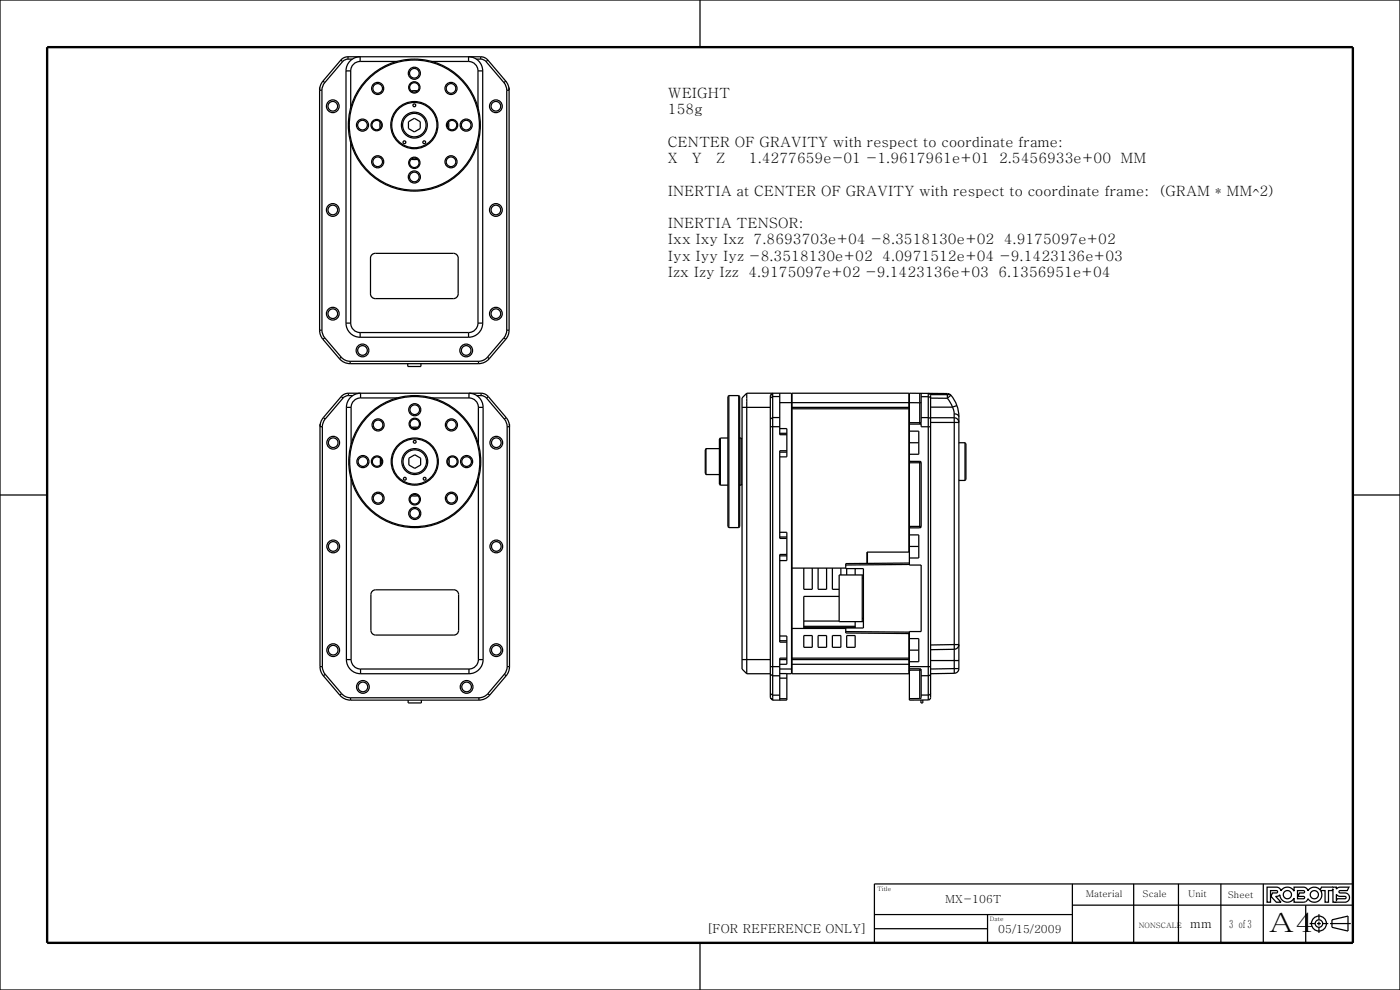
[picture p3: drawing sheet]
<svg xmlns="http://www.w3.org/2000/svg" width="297mm" height="210mm" viewBox="0 0 297 210" stroke-linecap="round" stroke-linejoin="round" font-family="sans-serif">
<g fill="none" stroke="#000" stroke-width=".26">
<path d="M0 0h297v210h-297zM67.8 19.1v50.9M67.8 19.1h.5M68.3 19.1v50.9M68.5 17.2l.4 .3M68.5 17.2l-.4 .7-.3 1.2M68.9 17.5l-.5 .9-.1 .7M72.3 12.7l.4 .4M72.3 12.7l-3.8 4.5M72.7 13.1l-3.8 4.4M73.4 15h1M73.4 15v53.5"/>
<path d="M73.8 12.5h.9M73.8 12h28.2M73.8 12l-1 .3-.5 .4M73.8 12.5l-.6 .2-.5 .4M73.8 12v.5M74.4 15v7.9M76.4 13v-1a3 3 0 0 0-3 3M76.4 13a2 2 0 0 0-2 2M76.4 13h7.9M87.3 19.3h1.2M91.5 13h7.9M99.4 13v-1a3 3 0 0 1 3 3"/>
<path d="M99.4 13a2 2 0 0 1 2 2M101.1 12.5h.9M101.4 15v7.9M101.4 15h1M102 12l.7 .2 .8 .5M102 12.5l.6 .2 .5 .4M102 12v.5M102.4 15v53.5M103.1 13.1l3.8 4.4M103.5 12.7l-.4 .4M103.5 12.7l3.8 4.5M106.9 17.5l.5 .9 .1 .7"/>
<path d="M107.3 17.2l-.4 .3M107.3 17.2l.6 1.1 .1 .8M107.5 19.1h.5M107.5 19.1v50.9M108 19.1v50.9M148.5 0v10M74.4 30.2v38.3M80.6 25.9v1.3M86.7 25.8l1.2-.7 1.3 .7v1.5l-1.3 .7-1.2-.7zM87.3 33.8h1.2M95.2 25.9v1.3M101.4 30.2v38.3"/>
<path d="M78.9 54l.7-.3h16.6a1 1 0 0 1 1 1v7.6a1 1 0 0 1-1 1h-16.6a1 1 0 0 1-1-1v-7.6zM67.8 70l.1 .9 .6 1.1M67.8 70h.5M68.3 70l.1 .7 .5 1M68.5 72l3.5 4.1M68.9 71.7l3.5 4.1M68.9 71.7l-.4 .3M72 76.1a3 3 0 0 0 2.3 1M72.4 75.8l1 .7 .9 .1M72.4 75.8l-.4 .3M73.4 68.5h1M73.4 68.5a3 3 0 0 0 3 3"/>
<path d="M74.3 77.1h27.2M74.3 76.6h27.2M74.3 76.6v.5M74.4 68.5a2 2 0 0 0 2 2M76.4 71.5h23M76.4 70.5h23M76.4 70.5v1M89.3 77.1v.6h-2.8v-.6M99.4 70.5v1M101.4 68.5a2 2 0 0 1-2 2M101.4 68.5h1M101.5 76.6v.5"/>
<path d="M102.4 68.5a3 3 0 0 1-3 3M103.4 75.8l.4 .3M103.4 75.8l-1 .7-.9 .1M103.8 76.1a3 3 0 0 1-2.3 1M106.9 71.7l-3.5 4.1M106.9 71.7l.4 .3M107.3 72l-3.5 4.1M107.5 70l-.1 .7-.5 1M107.5 70h.5M108 70l-.3 1.3-.4 .7M67.9 90.5v50.9M67.9 90.5h.5"/>
<path d="M68.4 90.5v50.9M68.6 88.6l.4 .3M68.6 88.6l-.4 .7-.3 1.2M69 88.9l-.5 .9-.1 .7M72.4 84.1l.4 .3M72.4 84.1l-3.8 4.5M72.8 84.4l-3.8 4.5M73.5 86.4h1M73.5 86.4v53.5M73.9 83.9h.9M73.9 83.4l-1 .3-.5 .4M73.9 83.9l-.6 .2-.5 .3"/>
<path d="M73.9 83.4v.5M73.9 83.4h28.2M74.5 86.4v7.9M76.5 84.4v-1a3 3 0 0 0-3 3M76.5 84.4a2 2 0 0 0-2 2M76.5 84.4h7.9M80.7 97.2v1.4M86.7 97.2l1.3-.7 1.2 .7v1.4l-1.2 .8-1.3-.8zM87.3 90.6h1.3M91.6 84.4h7.9M95.3 97.2v1.4M99.5 84.4v-1a3 3 0 0 1 3 3"/>
<path d="M99.5 84.4a2 2 0 0 1 2 2M101.1 83.9h1M101.5 86.4v7.9M101.5 86.4h1M102.1 83.4l.6 .1 .9 .6M102.1 83.9l.6 .2 .5 .3M102.1 83.4v.5M102.5 86.4v53.5M103.2 84.4l3.8 4.5M103.6 84.1l-.4 .3M103.6 84.1l3.8 4.5M107 88.9l.5 .9 .1 .7"/>
<path d="M107.4 88.6l-.4 .3M107.4 88.6l.6 1.1 .1 .8M107.6 90.5h.5M107.6 90.5v50.9M108.1 90.5v50.9M149.8 95.2l-.2 .2v5l.2 .3M149.8 95.2v5.5M149.8 95.2h2.8M152.8 92.9l-.2 .2v9.6l.2 .2M152.8 92.9v10M152.8 92.9h1.6M154.6 83.9h2.1"/>
<path d="M154.6 83.9v28M154.6 83.9l-.2 .2v27.6l.2 .2M156.7 83.9v28M156.7 83.9l.2 .2v27.6l-.2 .2M156.9 92.9h.3M157.2 92.9v10M157.2 92.9l.2 .2M157.4 86.4h6M158.4 83.4v59.5M158.4 83.4h9.5v59.5h-1M158.4 83.4l-1 1v57.5l1 1M163.4 90.5h2"/>
<path d="M163.4 83.9l.5-.5v65.1l-.5-.5zM165.4 91.9h1.5M165.4 84.1h-1.5l-.5 .3M165.4 88.6h-1.5l-.5 .3M165.4 83.4v8.8h1.5M165.4 90.9h1.5v6h-1.5M165.4 95.9h1.5M165.4 85.4h2.5M166.9 95.6h-1.5v18.6h1.5M0 105h10M74.5 101.5v38.4M87.3 105.2h1.3"/>
<path d="M101.5 101.5v38.4M149.8 100.7h2.8M152.8 102.9h1.6M154.6 111.9h2.1M156.9 102.9h.3M157.4 102.7l-.2 .2M165.4 113.9h1.5M165.4 112.9h1.5v6h-1.5M165.4 117.9h1.5M166.9 117.6h-1.5v18.6h1.5M287 105h10M73.5 139.9h1"/>
<path d="M73.5 139.9a3 3 0 0 0 3 3M74.5 139.9a2 2 0 0 0 2 2M79 125.4l.7-.3h16.6a1 1 0 0 1 1 1v7.6a1 1 0 0 1-1 1h-16.6a1 1 0 0 1-1-1v-7.6zM101.5 139.9a2 2 0 0 1-2 2M101.5 139.9h1M102.5 139.9a3 3 0 0 1-3 3M157.4 139.9h6M165.4 135.9h1.5M165.4 139.9h1.5M165.4 134.9h1.5v6h-1.5M166.9 139.6h-1.5v8.9M170.5 133.1h10.9"/>
<path d="M170.5 131.7h7.5M170.5 132.9h10.9M182.9 131.2h.3M182.9 122.7h.3M182.9 122v9.9M183.2 122h-5.2v9.9h5.2M67.9 141.4l.1 .8 .6 1.2M67.9 141.4h.5M68.4 141.4l.1 .7 .5 .9M69 143l-.4 .4 3.5 4.1M69 143l3.5 4.1M72.1 147.5a3 3 0 0 0 2.3 1"/>
<path d="M72.5 147.1l1 .8 .9 .1M72.5 147.1l-.4 .4M74.4 148.5h27.2M74.4 148h27.2M74.4 148v.5M76.5 142.9h23M76.5 141.9h23M76.5 141.9v1M89.4 148.5v.6h-2.8v-.6M99.5 141.9v1M101.6 148v.5M103.5 147.1l.4 .4"/>
<path d="M103.5 147.1l-1 .8-.9 .1M103.9 147.5a3 3 0 0 1-2.3 1M107 143l-3.5 4.1M107 143l.4 .4M107.4 143.4l-3.5 4.1M107.6 141.4l-.1 .7-.5 .9M107.6 141.4h.5M108.1 141.4l-.3 1.2-.4 .8M158.4 142.9h5M163.4 141.4h2M163.4 147.1l.5 .4h1.5M163.4 143l.5 .4h1.5"/>
<path d="M165.4 148.2h1.5M165.4 142.9h1.5v5.6h-3M165.4 141.9h2.5M165.4 143.8h1.5M195.8 148.5v.6h-.4v-.6M185.5 187.5h101.5v12.5h-101.5zM185.5 194h42M185.5 197h24M209.5 194v6M227.5 187.5v12.5M227.5 192h59.5M240.5 187.5v12.5"/>
<path d="M250 187.5v12.5M259 187.5v12.5M268 187.5v12.5M268.8 188.2h2.2l.5 .3 .2 .4a1.6 1.6 0 0 1 2.8 .1v-.8h2.3l.4 .3 .3 .4a1.6 1.6 0 0 1 2.6-.1l.2-.6h3.2v.4l.6-.4h2.1l-.4 .7h-1.5a.25 .25 0 0 0-.2 .3 .25 .25 0 0 0 .2 .2h1a.98 .98 0 0 1 1 1 .98 .98 0 0 1-1 1h-2.5v-2.9l-.2 .4h-.8v2.5h-.7v-2.5h-.9a1.6 1.6 0 0 1-.5 2.2 1.6 1.6 0 0 1-2.2-.5l-.3 .5-.4 .2-2.3 .1v-.9a1.6 1.6 0 0 1-1.8 .8 1.6 1.6 0 0 1-1.2-1.5l-.4 .3h-.5l1.2 1.3h-1l-1.2-1.3 .3-.7h.9a.25 .25 0 0 0 .2-.2 .25 .25 0 0 0-.2-.3h-1.3v2.5h-.7zM275.3 188.9l1.4 .1-.1 .4h-.9l-.4 .7 1.3 .1 .2 .1-.1 .3h-1.4zM277 192v8M277.8 195.9h1.2M279.4 195.9h.8M279.8 193.9v1.2M279.8 195.5v.8M279.8 196.7v1.2M280.6 195.9h1.2"/>
<path d="M282.2 195.9h4.4M282.6 195.1l3.4-.8v3.2l-3.4-.8zM283.5 189.7l.6 .4 1.3 .1 .1 .3-.2 .1h-1.6l-.2 .4zM148.5 200v10"/>
<circle cx="80.1" cy="18.8" r="1.28"/>
<circle cx="80.1" cy="18.8" r="1.03"/>
<circle cx="87.9" cy="15.5" r="1.03"/>
<circle cx="87.9" cy="18.5" r="1.2"/>
<circle cx="87.9" cy="15.5" r="1.28"/>
<circle cx="87.9" cy="18.5" r="1"/>
<circle cx="95.7" cy="18.8" r="1.03"/>
<circle cx="95.7" cy="18.8" r="1.28"/>
<circle cx="70.6" cy="22.5" r="1.03"/>
<circle cx="70.6" cy="22.5" r="1.35"/>
<circle cx="76.9" cy="26.5" r="1.03"/>
<circle cx="76.9" cy="26.5" r="1.28"/>
<circle cx="79.9" cy="26.5" r="1.2"/>
<circle cx="79.9" cy="26.5" r="1"/>
<circle cx="80.1" cy="34.3" r="1.28"/>
<circle cx="80.1" cy="34.3" r="1.03"/>
<circle cx="85.8" cy="30.2" r=".3"/>
<circle cx="87.9" cy="26.5" r="14"/>
<circle cx="87.9" cy="26.5" r="13.8"/>
<circle cx="87.9" cy="26.5" r="4.8"/>
<circle cx="87.9" cy="26.5" r="5"/>
<circle cx="87.9" cy="37.5" r="1.03"/>
<circle cx="87.9" cy="26.5" r="2.49"/>
<circle cx="87.9" cy="34.5" r="1.2"/>
<circle cx="87.9" cy="37.5" r="1.28"/>
<circle cx="87.9" cy="26.5" r="2.75"/>
<circle cx="87.9" cy="34.5" r="1"/>
<circle cx="87.9" cy="22.3" r=".3"/>
<circle cx="90" cy="30.2" r=".3"/>
<circle cx="95.7" cy="34.3" r="1.03"/>
<circle cx="95.7" cy="34.3" r="1.28"/>
<circle cx="95.9" cy="26.5" r="1.2"/>
<circle cx="95.9" cy="26.5" r="1"/>
<circle cx="98.9" cy="26.5" r="1.03"/>
<circle cx="98.9" cy="26.5" r="1.28"/>
<circle cx="105.2" cy="22.5" r="1.03"/>
<circle cx="105.2" cy="22.5" r="1.35"/>
<circle cx="70.6" cy="44.5" r="1.03"/>
<circle cx="70.6" cy="44.5" r="1.35"/>
<circle cx="105.2" cy="44.5" r="1.03"/>
<circle cx="105.2" cy="44.5" r="1.35"/>
<circle cx="70.6" cy="66.5" r="1.03"/>
<circle cx="70.6" cy="66.5" r="1.35"/>
<circle cx="76.9" cy="74.3" r="1.03"/>
<circle cx="76.9" cy="74.3" r="1.35"/>
<circle cx="98.9" cy="74.3" r="1.03"/>
<circle cx="98.9" cy="74.3" r="1.35"/>
<circle cx="105.2" cy="66.5" r="1.03"/>
<circle cx="105.2" cy="66.5" r="1.35"/>
<circle cx="70.7" cy="93.9" r="1.03"/>
<circle cx="70.7" cy="93.9" r="1.35"/>
<circle cx="77" cy="97.9" r="1.03"/>
<circle cx="77" cy="97.9" r="1.28"/>
<circle cx="80" cy="97.9" r="1.2"/>
<circle cx="80" cy="97.9" r="1"/>
<circle cx="80.2" cy="90.1" r="1.28"/>
<circle cx="80.2" cy="90.1" r="1.03"/>
<circle cx="88" cy="97.9" r="14"/>
<circle cx="88" cy="97.9" r="13.8"/>
<circle cx="88" cy="97.9" r="5"/>
<circle cx="88" cy="97.9" r="4.8"/>
<circle cx="88" cy="86.9" r="1.03"/>
<circle cx="88" cy="97.9" r="2.49"/>
<circle cx="88" cy="89.9" r="1.2"/>
<circle cx="88" cy="86.9" r="1.28"/>
<circle cx="88" cy="97.9" r="2.75"/>
<circle cx="88" cy="89.9" r="1"/>
<circle cx="88" cy="93.7" r=".3"/>
<circle cx="95.8" cy="90.1" r="1.03"/>
<circle cx="95.8" cy="90.1" r="1.28"/>
<circle cx="96" cy="97.9" r="1.2"/>
<circle cx="96" cy="97.9" r="1"/>
<circle cx="99" cy="97.9" r="1.03"/>
<circle cx="99" cy="97.9" r="1.28"/>
<circle cx="105.3" cy="93.9" r="1.03"/>
<circle cx="105.3" cy="93.9" r="1.35"/>
<circle cx="70.7" cy="115.9" r="1.03"/>
<circle cx="70.7" cy="115.9" r="1.35"/>
<circle cx="80.2" cy="105.7" r="1.28"/>
<circle cx="80.2" cy="105.7" r="1.03"/>
<circle cx="85.9" cy="101.5" r=".3"/>
<circle cx="88" cy="108.9" r="1.03"/>
<circle cx="88" cy="105.9" r="1.2"/>
<circle cx="88" cy="108.9" r="1.28"/>
<circle cx="88" cy="105.9" r="1"/>
<circle cx="90.1" cy="101.5" r=".3"/>
<circle cx="95.8" cy="105.7" r="1.03"/>
<circle cx="95.8" cy="105.7" r="1.28"/>
<circle cx="105.3" cy="115.9" r="1.03"/>
<circle cx="105.3" cy="115.9" r="1.35"/>
<circle cx="70.7" cy="137.9" r="1.03"/>
<circle cx="70.7" cy="137.9" r="1.35"/>
<circle cx="105.3" cy="137.9" r="1.03"/>
<circle cx="105.3" cy="137.9" r="1.35"/>
<circle cx="77" cy="145.7" r="1.03"/>
<circle cx="77" cy="145.7" r="1.35"/>
<circle cx="99" cy="145.7" r="1.03"/>
<circle cx="99" cy="145.7" r="1.35"/>
<circle cx="273.1" cy="189.8" r=".87"/>
<circle cx="278.8" cy="189.8" r=".87"/>
<circle cx="279.8" cy="195.9" r="1.59"/>
<circle cx="279.8" cy="195.9" r=".79"/>
</g>
<path d="M10 10h277v190h-277z" fill="none" stroke="#000" stroke-width=".5"/>
<!-- layer: 9_ALL_COMPONENTS -->
<g fill="none" stroke="#000" stroke-width=".26">
<path d="M67.9 18.6l-.1 .5M107.9 18.6l.1 .5M67.9 90v.5M108 90l.1 .5M167.9 85.4h27.2M168 84.1h-.1M168 86.7h24.8M168 86.4h24.8M192.9 84.1h-.1M192.9 98.2h2.5M192.9 90h2.5v.5h1.5M192.9 91.5h2v4.9h-2"/>
<path d="M192.9 97.9h2.2M192.9 89.7h2.5M192.9 93.9h2M195.1 83.4v2M195.1 85.4v4.6M195.1 97.9v14.1M195.1 97.9l.3 .3M195.1 85.4h.3M195.4 83.4v6.3M195.4 98.2v13.5M195.4 84.1l1.5 .1M195.4 89.7l-.2 .2"/>
<path d="M195.4 88.6h1.5M196.9 84.2v-.8l.5 .3v.2v64.1v.2l-.5 .3M196.9 88.6v1.9M196.9 84.2v4.4M196.9 90.5v58M196.9 88.6l.4 .1 .1 .2M196.9 84.2h.4l.1 .3M196.9 90.5h.5M197.4 83.7h4.2M197.4 88.6h5M197.4 84.5h3.6M197.4 86.4h4.7"/>
<path d="M201 84.5l1.1 1.9M201 83.7v.8M201.7 83.8l-.7 .7M201.7 83.8l-.7-.3-8.1-.1v36.5h2.5v14.1h-2.5v14.5h4M201.7 83.8l1.2 1.8 .4 1.4 .1 1.4M202.1 86.4l.3 1.4M202.4 88.6a1 1 0 0 1 1 1h-6M202.4 87.8l.6 .1 .4 .5M202.4 87.8v.8M202.4 88.6v48.1M203 86l-.9 .4M203.4 93.9h1.3"/>
<path d="M203.4 88.4v53.4M204.7 93.9l.2 .2v7.6l-.2 .2M204.7 93.9v8M183.9 119.5v-2.4h8.9v-33.7h-24.8v59.5h24.9M183.9 117.5h.1M184 117.1v2.4M192.8 117h.1M192.9 119.4l-13.5 .2v1h3.8v12.6h-3.8v1.1l13.5 .1-.1 8.5M192.9 119.7l-13.5 .2M192.9 113.5h2v4.9h-2M192.9 112h2.2M192.9 111.7h2.5"/>
<path d="M192.9 115.9h2M195.4 111.7l-.3 .3M203.4 101.9h1.3M168 133.3h11.4M168 120.5h11.4M168 139.9h24.8M168 139.6h24.8M170.5 134.8h1.8v2.5h-1.8zM172.3 120.5v4.5h-1.8v-4.5M173.6 134.8h1.8v2.5h-1.8zM173.6 120.5v4.5h1.8v-4.5M176.6 134.8h1.8v2.5h-1.8z"/>
<path d="M176.6 120.5v4.5h1.4M178 126.5h-7.5v6.8M178.4 120.5v1.5M179.4 134l13.5 .1M179.6 134.8h1.8v2.5h-1.8zM179.6 120.6v1.4M181.4 120.6v1.4M181.4 131.9v1.3M192.9 135.5h2v4.9h-2M192.9 137.9h2M202.4 136.7v1M202.4 136.7h1a1 1 0 0 1-1 1"/>
<path d="M202.4 137.7v4.1M202.4 137.7l-5 .1M202.4 136.7l-5 .1M167.9 140.9h25M167.9 142.2h.1M192.8 142.4h.1M192.8 142.2h.1M192.9 142.2h2.5M192.9 141.9h2.2M192.9 141.4h4.5M195.1 148.2h-2.2M195.1 141.9v6.3"/>
<path d="M195.1 141.9l.3 .3M195.4 142.2v5.8l-.3 .2M197.4 143l-.3 .3h-1.7M197.4 147.1l-.3 .3h-1.7M197.4 140.1h6M202.4 141.8v1M202.4 141.8h1a1 1 0 0 1-1 1M202.4 142.8l-5 .1M202.4 141.8l-5 .1"/>
</g>
<text font-size="5.6" x="269.1" y="197.6">A4</text>
<g font-size="3">
<text x="141.7" y="20.8">WEIGHT</text>
<text x="141.7" y="24.2">158g</text>
<text x="141.7" y="31.1">CENTER OF GRAVITY with respect to coordinate frame:</text>
<text x="141.7" y="34.6">X</text>
<text x="146.8" y="34.6">Y</text>
<text x="151.9" y="34.6">Z</text>
<text x="158.9" y="34.6">1.4277659e-01 -1.9617961e+01 2.5456933e+00 MM</text>
<text x="141.7" y="41.5">INERTIA at CENTER OF GRAVITY with respect to coordinate frame: (GRAM * MM^2)</text>
<text x="141.7" y="48.4">INERTIA TENSOR:</text>
<text x="141.7" y="51.8">Ixx Ixy Ixz 7.8693703e+04 -8.3518130e+02 4.9175097e+02</text>
<text x="141.7" y="55.3">Iyx Iyy Iyz -8.3518130e+02 4.0971512e+04 -9.1423136e+03</text>
<text x="141.7" y="58.7">Izx Izy Izz 4.9175097e+02 -9.1423136e+03 6.1356951e+04</text>
</g>
<g font-size="2.6">
<text x="149.9" y="197.8">[FOR REFERENCE ONLY]</text>
<text x="252.5" y="196.8">mm</text>
</g>
<g font-size="2.3">
<text x="200.5" y="191.6">MX-106T</text>
<text x="211.8" y="197.9">05/15/2009</text>
<text x="260.8" y="196.9">3 of 3</text>
</g>
<g font-size="2">
<text x="230.3" y="190.3">Material</text>
<text x="242.4" y="190.3">Scale</text>
<text x="252.1" y="190.3">Unit</text>
<text x="260.5" y="190.4">Sheet</text>
</g>
<text font-size="1.6" x="241.6" y="196.8">NONSCALE</text>
<g font-size="1.3">
<text x="186.1" y="189">Title</text>
<text x="210" y="195.5">Date</text>
</g>
</svg>
